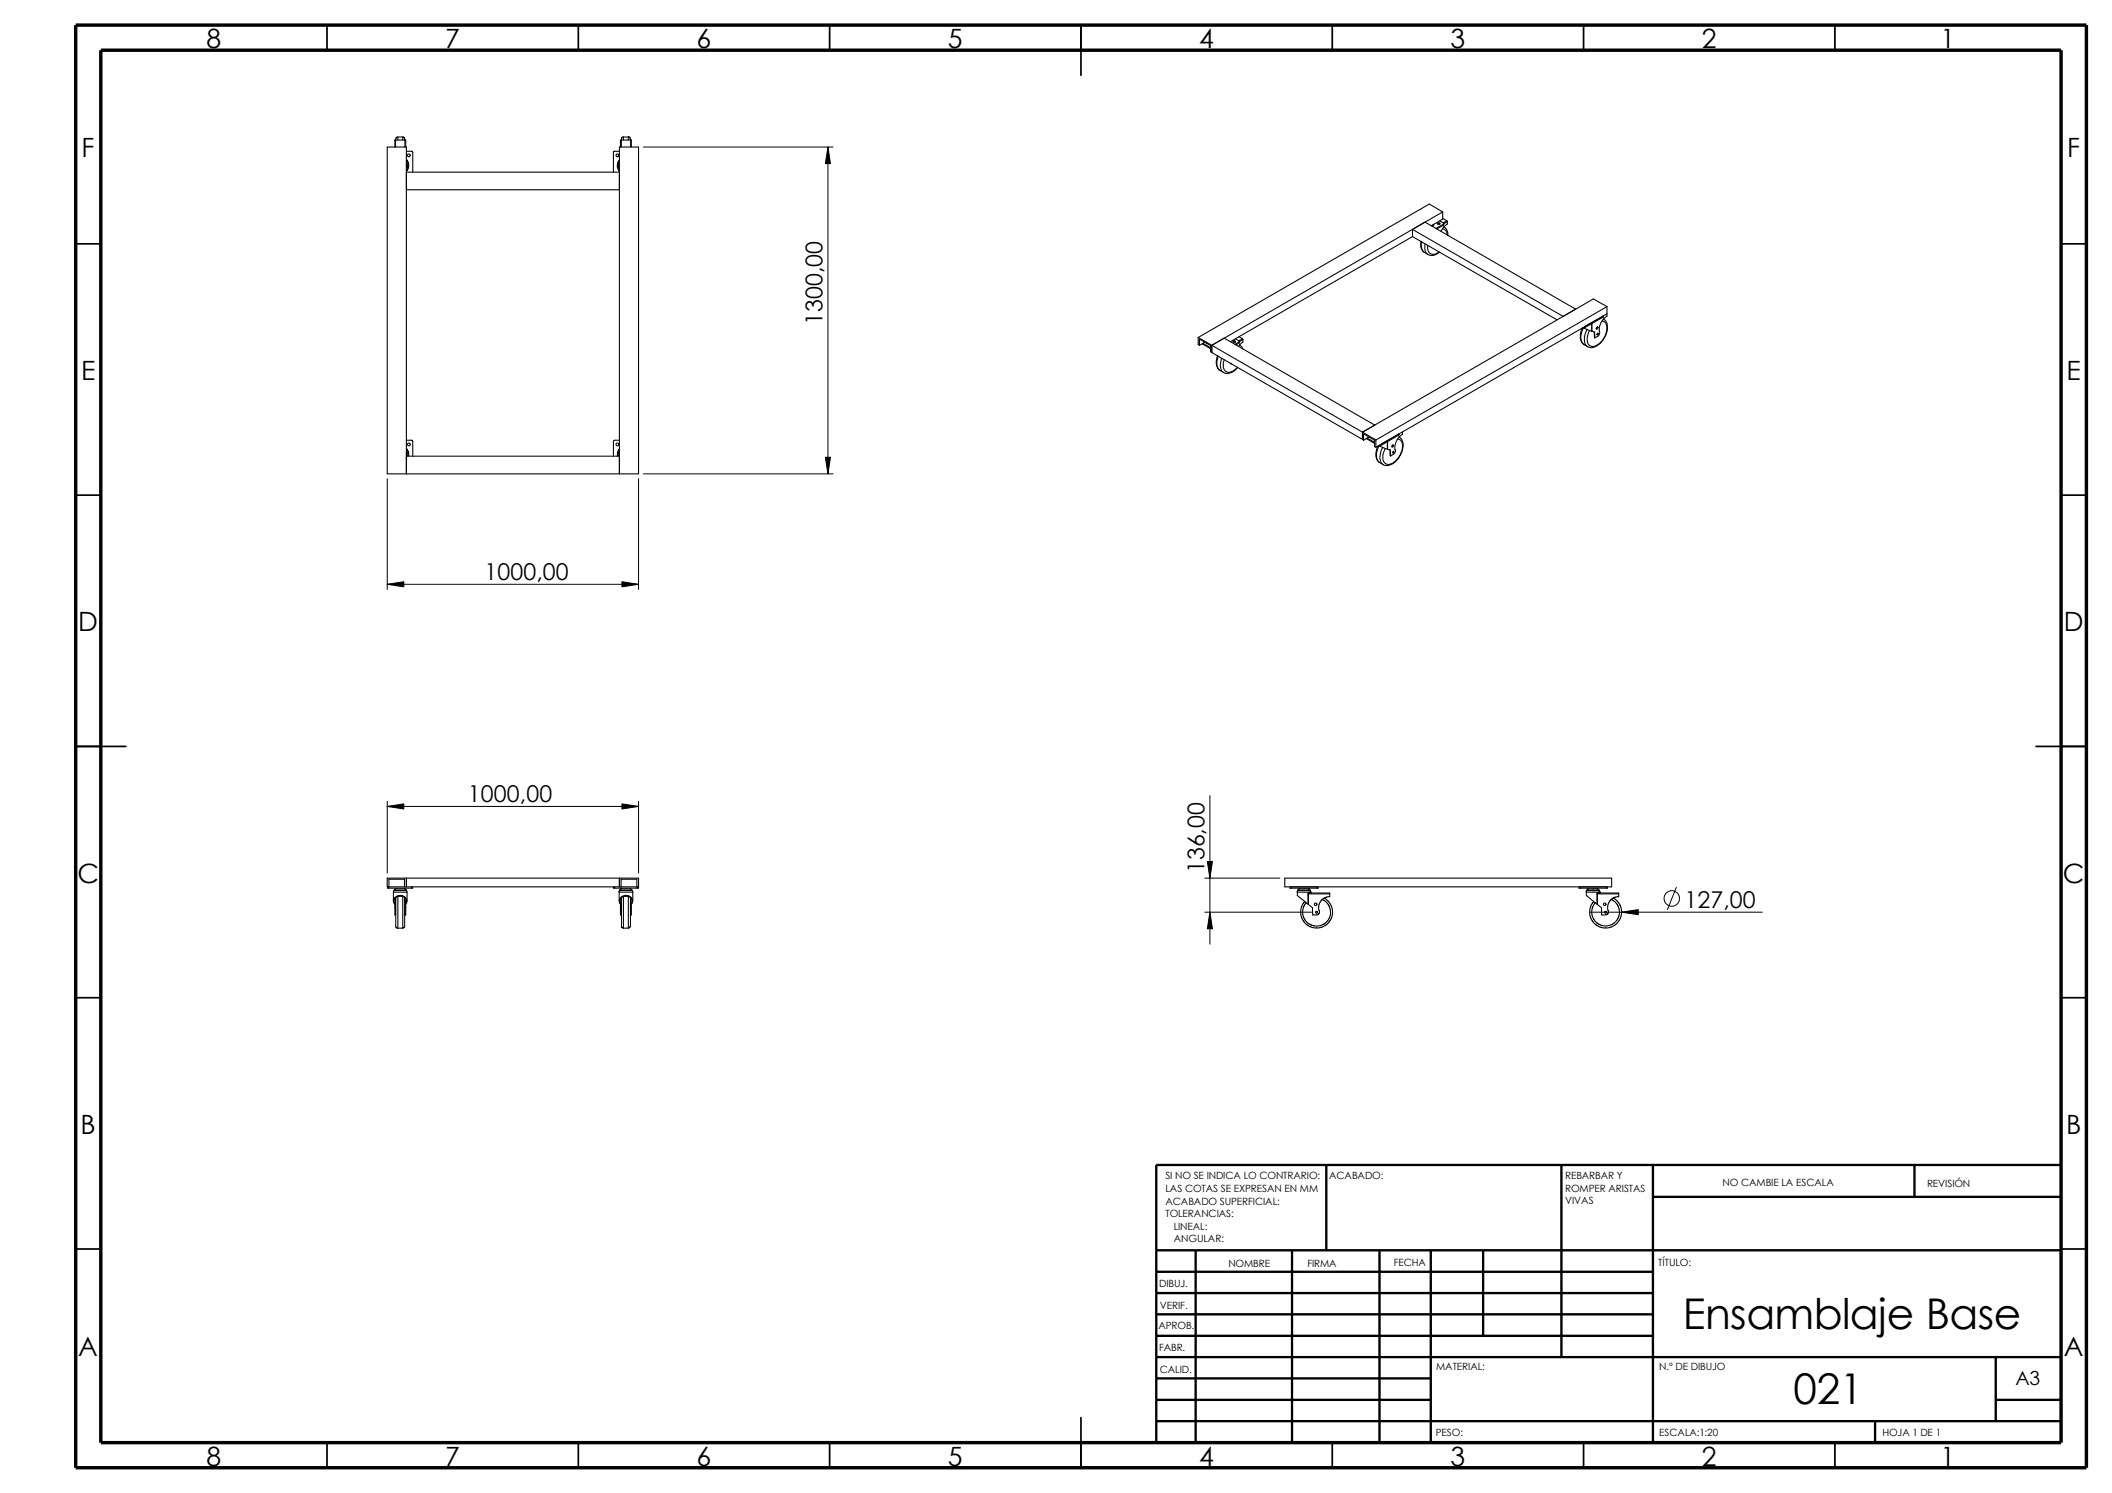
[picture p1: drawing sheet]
<svg xmlns="http://www.w3.org/2000/svg" width="420mm" height="297mm" viewBox="0 0 420 297" stroke-linecap="round" stroke-linejoin="round" font-family="sans-serif">
<g fill="none" stroke="#000" stroke-width=".34">
<path d="M65.1 5v5M115.1 5v5M165 5v5M215 5v10M265 5v5M315 5v5M365 5v5M15.1 48.5h5M410 48.5h5.1M15.1 98.5h5M410 98.5h5.1M15.1 148.5h9.9"/>
<path d="M405 148.5h10.1M15.1 198.5h5M410 198.5h5.1M15.1 248.5h5M410 248.5h5.1M65.1 287v5M115.1 287v5M165 287v5M215 282v10M265 287v5M315 287v5M365 287v5"/>
</g>
<g fill="none" stroke="#000" stroke-width=".47">
<path d="M263.9 231.8v17M310.6 231.8v38.2M328.8 231.8v55.2M328.8 238.1h81.2M380.9 231.8v6.3M410 231.8h-180v55.2M230 253h98.8M230 257.3h98.8M230 248.8h180M237.9 248.8v38.2M257 248.8v38.2M274.4 248.8v38.2"/>
<path d="M284.6 248.8v38.2M295.1 248.8v17M230 278.5h54.6M230 265.8h98.8M230 261.5h98.8M230 270h180M230 274.2h54.6M397 278.5h13M397 270v12.7M230 282.7h180M373 282.7v4.3"/>
</g>
<path d="M15.1 5h400v287h-400zM20.1 10h389.9v277h-389.9z" fill="none" stroke="#000" stroke-width=".68" stroke-linecap="butt"/>
<g fill="none" stroke="#000" stroke-width=".21">
<path d="M78.6 29.3v-1.4h2.1v1.4M78.7 27.9v1.4M78.7 27.6v.3M79.2 27.3h-.3l-.1 .3M79.2 27.3h.9M79.2 27.3v.6M80.1 27.3l.4 .1v.5M80.1 27.3v.6M80.5 27.9v1.4M80.8 31.7l.5 1-.1 .8-.4 .6M80.8 30.1l1.3 .1v4M80.8 32a1.39 1.39 0 0 1 .2 1.6l-.2 .2"/>
<path d="M80.8 32.6v.6M80.8 34.2h42.4M80.8 37.8h42.4M81.1 30.7l.4-.1a.28 .28 0 0 1 .1 .4 .28 .28 0 0 1-.4 .1 .28 .28 0 0 1-.1-.4zM122.7 30.6h.3a.28 .28 0 0 1 0 .5 .28 .28 0 0 1-.4 0 .28 .28 0 0 1 .1-.5zM122.8 32.9l.1 .7 .3 .4M123.2 31.8l-.3 .6-.1 .5M123.2 30.1l-1.2 .1v4M123.2 32.2l-.2 .5 .2 .9M123.4 29.3v-1.4h2.2v1.4M123.6 27.9v1.4M124 27.3l-.4 .1v.5"/>
<path d="M124 27.3h1v.6M124 27.3v.6M125 27.2l.4 .2v.5M125.5 27.9v1.4M281 45.6l30 17.3M281 47.1l28.7 16.5M281 45.6v1.5M281 45.6l2.5-1.4 30 17.3M281 47.1l-36.2 20.9M282.7 48v1.3l.4 .7 .3 .2M282.8 48.1v.1a1.93 1.93 0 0 0 .6 2M283.4 50.2l.7 .4"/>
<path d="M283.5 48.5v1.4l.6 .7M284 48.8l.1 1.1a.93 .93 0 0 0 .8 .7l.6-.1 .8-.4M285.1 44.7l-.2 .3M285.3 44.6l-.3 .5M286 44.4l.3-.1 .2 .1-.4 .2zM286 44.6h.4M286.4 50.2l-.6 .3a1.61 1.61 0 0 1-1.7 .1M286.4 43.9l.8 .5v.2M287 45.6h.1a1.21 1.21 0 0 1 .8 1.2M287 42.2v1.4l-2.2 1.3M287 43.4l.8 .5M287 42.2l-45.9 26.5"/>
<path d="M287 42.2l-2.7-1.6-45.9 26.5M287.2 44.6l-1.5 .9M287.2 44.6v.2M287.2 44.8l-1.4 .8M287.2 44.4v.4M287.3 45.1l.2 .2a1.74 1.74 0 0 1 .5 1.5M287.8 43.9l.1 .2M287.8 43.9l-.7 .4M287.9 44.1v.5l-.6 .5-.6 1M287.9 44.1l-.7 .4M288 46.8h.1M238.4 67.1v1.5l.2 .1"/>
<path d="M238.4 67.1l2.7 1.6M238.6 68.7v-1.2l2.2 1.2v1.3l.3 .1M239.3 68.4v.1M239.3 68.5v-.2l1.5 .9M239.3 68.5l1.5 .9M239.7 68.1l-1.1 .6M240 68.3h.1M240.1 68.3h.1M241.1 68.7l2.4-1.4 30 17.3-2.5 1.4M241.1 68.7l29.9 17.3M241.1 70.1l29.9 17.3M241.1 68.7v1.4"/>
<path d="M242.2 70.8l-.1 .2a3 3 0 0 0 0 1.9l.1 .3 .5 .5M242.3 70.9l-.2 1v.7l.2 .7 .4 .4M242.7 73.7l.7 .4M243.1 71.3a2.31 2.31 0 0 0 .3 2.8M243.5 71.5l-.1 .7v.9a1.31 1.31 0 0 0 1 1 1.31 1.31 0 0 0 1.3-.6l.5-.4M244.8 72.3l.1 .1M244.9 72.3v.1M245.3 68h.5M245.4 67.8l.4 .1a.22 .22 0 0 1-.3 .2 .22 .22 0 0 1-.1-.3zM245.8 67.4l.7 .4v.2M246.2 73.1a2.38 2.38 0 0 1-2.8 1M246.5 68l-.8 .5"/>
<path d="M246.5 68v.2M246.5 68.2l-.6 .4M246.5 67l.7 .4M246.6 68.6l.4 .4 .3 .4M246.6 67.9l-.1 .3M247.2 67.4l.1 .2M247.2 67.4l-.7 .4M247.3 67.6v.5l-.9 .8M247.3 67.6l-.7 .4M314.8 65.3l-.4 1.2v.9l.3 .7 .5 .5M314.9 65.2h.3M315 65.2a2.8 2.8 0 0 0 0 3.3l.2 .1"/>
<path d="M315.1 65.2l1.5 .7M315.2 68.6l.6 .4M315.7 65.5l-.4 1-.1 1.4 .2 .6 .4 .5M316.6 64.4v1.5M316.6 65.9h.1M316.7 65.9l.5 .2 .1 1.1M317.1 66l.2 1.2M317.6 65.2l.1-.2a.21 .21 0 0 1 .2 .2 .21 .21 0 0 1-.2 .2h-.2zM317.8 65l-.2 .4M318.7 63.9a1.58 1.58 0 0 1 .8 2.3 3.7 3.7 0 0 1-2.4 2.7 1.02 1.02 0 0 1-1.2-.5 3.3 3.3 0 0 1 .3-2.7M318.9 63.1v-.2l-3.7 2.1v.2M318.9 63.1l-3.7 2.1"/>
<path d="M319 62.9l-.1 .2M319 63.5h.1a2.13 2.13 0 0 1 .5 2.7 3.8 3.8 0 0 1-3.2 3l-.6-.2M319.7 61v1.9l-.7 .6-.6 .9-.2 .8 .1 1.1-.2 .4-.8 .5M319.7 61l-2.7-1.5-46 26.5M319.7 62.4l-46 26.6M319.7 61l-46 26.5M80.8 89.2l.5 .8v.7M80.8 87.6l1.3 .1v3.1M80.8 89.5l.3 .6v.7M80.8 90.1v.7h42.4M80.8 94.3v-65h-3.8v65h50v-65h-3.8v65M123.2 89.3l-.4 .7v.8"/>
<path d="M123.2 87.6h-.9l-.3 .2v3M123.2 89.7l-.2 .5 .1 .5M271 86v1.4M271 86l2.7 1.5M271 87.4l.3 .2M271.3 87.6v-1.3l2.2 1.3v1.3l.2 .1M271.8 87.2l1.7 1M272 87.2l1.5 .8M272.4 87l-1.1 .6M273.7 87.5v1.5M274.1 88.8l-.2 .5a3 3 0 0 0-.1 1.9l.7 .8M274.3 88.7h.3"/>
<path d="M274.3 88.7h.1M274.3 88.7l-.4 1.1-.1 1.2 .3 .6 .4 .4M274.4 88.7l1.6 .6M274.5 92l.7 .5M275.1 89a2.79 2.79 0 0 0 0 3.4l.1 .1M276 89.3v.1M276 87.9v1.4M276 87.8v1.6M276 89.4l.6 .1v1.2M276.5 89.5l.1 1.2M276.9 88.6l.2-.1a.21 .21 0 0 1 .1 .3 .21 .21 0 0 1-.3 .1zM277.1 89.9l.2-.1-.1 .3z"/>
<path d="M277.1 88.5l-.2 .4M278 87.3l.2 .1a1.38 1.38 0 0 1 .8 1.9 3.5 3.5 0 0 1-3 3.1l-.5-.3-.4-.7v-.9l.5-1.3M278.2 86.6v-.2l-3.6 2.1v.2M278.2 86.6l-3.6 2.1M278.3 87a2.31 2.31 0 0 1 .5 3.1 3.4 3.4 0 0 1-3.3 2.5l-.3-.1M278.3 86.3l-.1 .3M279 85.9v.5a3.2 3.2 0 0 0-1.4 3.4l-.3 .5-.7 .4M77.1 176.4v.3h5v-.3M78.3 177.5v1.7M78.3 177.5h2.7M78.6 179.8a.99 .99 0 0 1-.1-1 .99 .99 0 0 1 .9-.5h.4l.7 .3a.93 .93 0 0 1 .3 .9l-.2 .3M78.6 179.8l.1 .2"/>
<path d="M78.6 178.7v1.1M78.7 178.6v3.4h-.1v-2a1.13 1.13 0 0 1-.1-1.4 1.13 1.13 0 0 1 1.3-.4 1.1 1.1 0 0 1 1 .6 1.1 1.1 0 0 1-.1 1.2v2h-.1v-3.4M78.7 176.9h-.2l-.1 .3M78.7 176.7v.2M78.8 178.5l-.1 5.9 .5 .3M79.2 178.4v6.3h.9M79.2 178.3h.8M80.1 178.4v6.3M80.5 178.5v5.8l-.4 .4M80.5 176.4v-1.5h-3.1v1.8M80.5 176.8l.2 .1 .1 .3M80.5 176.7v.2h-1.8"/>
<path d="M80.6 179.8v.2M80.6 178.7v1.1M80.8 177.2h-2.4l-.1 .3M80.8 177.2l.2 .3M80.8 174.7v1.7M81 177.5v1.7M81.9 176.4v.3M122 176.4v.3h5v-2h-50v1.7h50M122.3 176.4v.3M123.2 174.7v1.7M123.3 177.2l-.2 .3M123.3 177.2h2.5"/>
<path d="M123.6 178.6v3.4h-.2v-2a1.23 1.23 0 0 1 .2-1.6 1.23 1.23 0 0 1 1.5-.1 1.05 1.05 0 0 1 .5 1.7v2h-.1v-3.4M123.6 176.4v-1.5h3.1v1.5M123.6 176.9h-.2l-.1 .3M123.6 176.7v.2M123.6 176.9h1.8M123.7 178.5l-.1 5.9 .4 .3M124 178.4v6.3M124.1 178.3h.9M125 178.4v6.3M125.4 178.5v5.8M125.4 176.9l.4 .3M125.4 176.7v.2"/>
<path d="M125.5 179.8v.2M125.5 179.8a.96 .96 0 0 0 .1-1 .96 .96 0 0 0-.9-.5h-.4l-.7 .3a.93 .93 0 0 0-.3 .9l.3 .5M125.5 178.7v1.1M125.8 177.2l.1 .3M125.9 177.5v1.7M125.9 177.5h-2.7v1.7M126.8 176.4v.3M255.6 174.7h65v1.7h-65zM256.6 176.4v.3h5.6v-.3M256.9 176.4v.3M258.1 177.5v.7l2.1 1.7M258.1 177.5h2.7"/>
<path d="M258.2 177.2l-.1 .3M258.2 177.2h2.4M258.5 176.9h-.2l-.1 .3M258.5 176.9h1.8M258.5 176.7v.2M259.6 179.4l-.5 .6-.2 .6-.1 1.6 .3 .8 .6 .7 1.1 .7 .6 .2h1l.9-.2 .6-.4 .9-1.2 .3-1.3M259.9 179.6l-.7 1.1v1.4l.7 1.3 .9 .6 .7 .2h.8l1.2-.4 .6-.6 .4-.6 .2-1.2M260.2 179.9l.1 .1M260.2 177.8v2.1M260.2 177.8h4.3M260.3 180l.8 .6v1.4h.8M260.3 176.9l.3 .3"/>
<path d="M260.3 176.7v.2M260.6 177.2l.2 .4 .1 .1M260.6 177.7l-.1-.2-.3 .3M260.6 177.7l-.3 .1v2.2M260.6 177.7h3.9v.1M262 176.4v.3M263.1 178.9l1.1 1 .4 .9 .1 .7M263.4 178.7l.6 .4 .7 .8 .3 .9 .1 .7M264.5 178.4l-.8 .1-.9 .7-.5 1.1 .2 1.3-.2 .3-.4 .1M264.5 177.8v.6M314.1 176.4v.3h5.7v-.3M314.4 176.4v.3"/>
<path d="M315.7 177.2l-.2 .3M315.7 177.2h2.5M316 176.9h-.2l-.1 .3M316 176.9h1.8M316 176.7v.2M317.4 179.6l-.4 .4-.3 .8v1.4l.5 .9 1.1 .9 1.3 .2 .8-.1 .7-.4 .9-1.2 .2-1.1M317.7 179.9l.1 .1M317.7 177.8h4.3M317.7 177.8v2.1M317.8 180l.8 .6v1.4h.8M317.8 176.9l.4 .3M317.8 176.7v.2"/>
<path d="M318.1 177.7l-.1-.2-.3 .3M318.1 177.7l-.3 .1v2.2M318.1 177.7h3.9v.1M318.2 177.2l.1 .3M318.3 177.5l.1 .2M318.3 177.5h-2.7v.7l2.1 1.7M319.5 176.4v.3M320.6 178.9l1.1 1 .4 .9 .1 .7M321 178.7l.8 .6 .5 .7 .3 .9v1l-.4 1.1-.5 .7-.8 .6-1 .3h-1l-.8-.2-1-.7-.5-.7-.3-1.1v-.9l.3-1 .5-.6M322 178.4l-.8 .1-.9 .7-.5 1.1 .2 1.3-.2 .3-.4 .1M322 177.8v.6M78.6 180.6h.1"/>
<path d="M78.7 181.2h.1M78.7 181.8h.1M80.5 181.2h.1M80.5 181.8h.1M80.6 180.6h.1M123.4 180.6h.2M123.6 181.2h.1M123.6 181.8h.1M124 184.7h1M125.4 184.3l-.4 .4M125.4 181.2h.1M125.4 181.8h.1"/>
<path d="M125.5 180.6h.1M261.7 181.4l.3-.1 .1 .3-.2 .1zM319.3 181.4l.2-.1 .1 .4h-.2z"/>
<circle cx="317.8" cy="66.5" r=".16"/>
<circle cx="81.3" cy="88.4" r=".28"/>
<circle cx="122.8" cy="88.4" r=".28"/>
<circle cx="261.7" cy="179.9" r=".25"/>
<circle cx="319.2" cy="179.9" r=".25"/>
</g>
<g fill="none" stroke="#000" stroke-width=".2">
<path d="M128 29.3h37.7M164.7 29.3l.5 3.3h-1zM164.7 29.3v65M77 95.2v22.1M127 95.2v22.1M128 94.3h37.7M164.2 91h1l-.5 3.3zM77 116.2l3.3-.5v1.1zM77 116.2h50M123.7 115.7l3.3 .5-3.3 .6zM77 159.4v14.3M123.7 159.9l3.3 .5-3.3 .6z"/>
<path d="M127 159.4v14.3M240.7 158.3v29.5M77 160.4l3.3-.5v1.1zM77 160.4h50M239.7 174.7h14.9M240.2 171.4h1l-.5 3.3zM333.5 176.5l-1.8 4.5M239.7 181.5h21.2M240.7 181.5l.5 3.3h-1zM316.3 181.5h34.3M322.6 181.5l3.3-.5v1z"/>
<circle cx="332.6" cy="178.8" r="1.55"/>
</g>
<path d="M164.7 29.3l.5 3.3h-1zM164.2 91h1l-.5 3.3zM77 116.2l3.3-.5v1.1zM123.7 115.7l3.3 .5-3.3 .6zM77 160.4l3.3-.5v1.1zM123.7 159.9l3.3 .5-3.3 .6zM240.2 171.4h1l-.5 3.3zM240.7 181.5l.5 3.3h-1zM322.6 181.5l3.3-.5v1z" fill="#000"/>
<g font-size="8.4">
<text x="334.8" y="264.5">Ensamblaje Base</text>
<text x="356.8" y="279.4">021</text>
</g>
<g font-size="5.3">
<text x="41.1" y="9.6">8</text>
<text x="88.6" y="9.6">7</text>
<text x="138.6" y="9.6">6</text>
<text x="188.6" y="9.6">5</text>
<text x="238.6" y="9.6">4</text>
<text x="288.6" y="9.6">3</text>
<text x="338.6" y="9.6">2</text>
<text x="386.1" y="9.6">1</text>
<text x="16.2" y="31.3">F</text>
<text x="411.3" y="31.3">F</text>
<text x="16.1" y="75.6">E</text>
<text x="411.1" y="75.6">E</text>
<text x="15.6" y="125.6">D</text>
<text x="410.6" y="125.6">D</text>
<text x="15.4" y="175.6">C</text>
<text x="410.4" y="175.6">C</text>
<text x="16" y="225.6">B</text>
<text x="411" y="225.6">B</text>
<text x="15.6" y="269.8">A</text>
<text x="410.6" y="269.8">A</text>
<text x="41.1" y="291.6">8</text>
<text x="88.6" y="291.6">7</text>
<text x="138.6" y="291.6">6</text>
<text x="188.6" y="291.6">5</text>
<text x="238.6" y="291.6">4</text>
<text x="288.6" y="291.6">3</text>
<text x="338.6" y="291.6">2</text>
<text x="386.1" y="291.6">1</text>
</g>
<g font-size="4.6">
<text x="163.6" y="64.7" transform="rotate(-90 163.6 64.7)">1300,00</text>
<text x="96.4" y="115.3">1000,00</text>
<text x="93.1" y="159.5">1000,00</text>
<text x="239.6" y="173.8" transform="rotate(-90 239.6 173.8)">136,00</text>
<text x="335.1" y="180.6">127,00</text>
</g>
<text font-size="3.9" x="400.9" y="275.5">A3</text>
<g font-size="2">
<text x="231.8" y="234.7">SI NO SE INDICA LO CONTRARIO:</text>
<text x="231.8" y="237.2">LAS COTAS SE EXPRESAN EN MM</text>
<text x="231.8" y="239.6">ACABADO SUPERFICIAL:</text>
<text x="264.4" y="234.7">ACABADO:</text>
<text x="311.4" y="239.6">VIVAS</text>
<text x="311.4" y="234.6">REBARBAR Y</text>
<text x="311.4" y="237.1">ROMPER ARISTAS</text>
<text x="342.7" y="236">NO CAMBIE LA ESCALA</text>
<text x="383.4" y="236.2">REVISIÓN</text>
<text x="231.8" y="242.1">TOLERANCIAS:</text>
<text x="233.5" y="244.6">LINEAL:</text>
<text x="233.5" y="247.1">ANGULAR:</text>
<text x="277.3" y="252">FECHA</text>
<text x="329.9" y="252">TÍTULO:</text>
<text x="230.6" y="256.1">DIBUJ.</text>
<text x="244.4" y="252.1">NOMBRE</text>
<text x="260.1" y="252">FIRMA</text>
<text x="230.7" y="260.4">VERIF.</text>
<text x="230.5" y="264.5">APROB.</text>
<text x="230.6" y="268.8">FABR.</text>
<text x="230.7" y="273.2">CALID.</text>
<text x="285.7" y="272.6">MATERIAL:</text>
<text x="330.1" y="272.6">N.º DE DIBUJO</text>
<text x="285.7" y="285.6">PESO:</text>
<text x="330.1" y="285.7">ESCALA:1:20</text>
<text x="374.5" y="285.7">HOJA 1 DE 1</text>
</g>
</svg>
